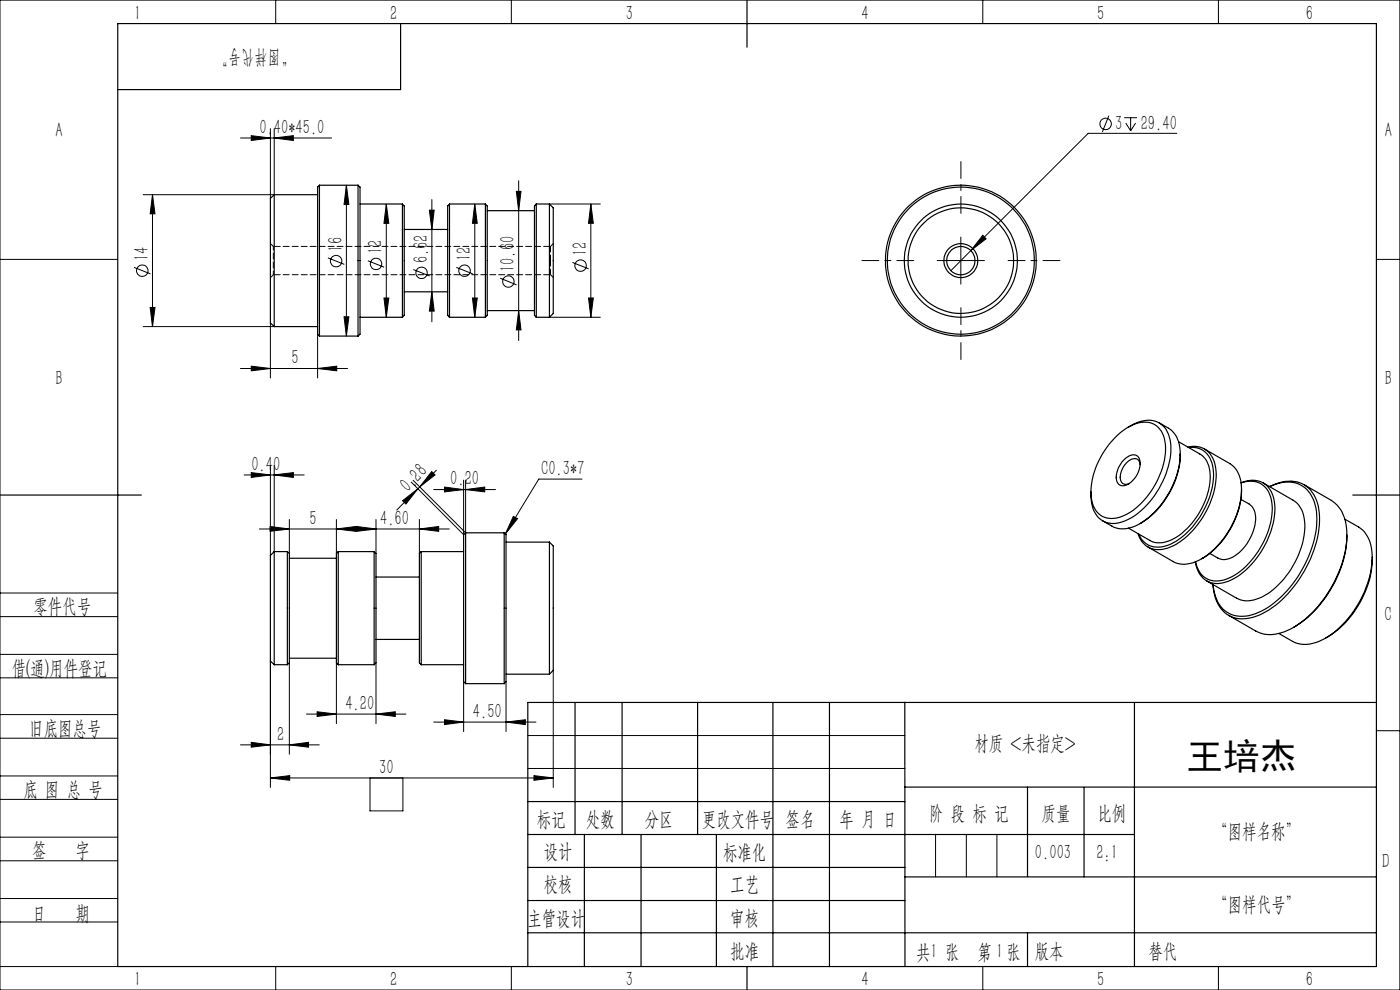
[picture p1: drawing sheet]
<svg xmlns="http://www.w3.org/2000/svg" width="297mm" height="210mm" viewBox="0 0 297 210" stroke-linecap="round" stroke-linejoin="round" font-family="sans-serif">
<g fill="none" stroke="#000" stroke-width=".21">
<path d="M0 0h297v210h-297zM58.5 0v5M108.5 0v5M208.5 0v5M258.5 0v5M51 29.3h19.3M53.3 28.8l4.1 .5-4.1 .5zM57.4 27.3v14.8M58.2 29.3l4-.5v1zM58.2 27.3v14h-27.8M73.5 39.3l.5 4.1h-1zM73.5 39.3v32"/>
<path d="M110 38.3v33.9M235.2 24.5l-1.3 3.5M238.5 25h2.7M238.8 26.1l1.1 1.7M239.9 25v2.8M240.9 26.1l-1 1.7M249.7 28.3h-18.8l-24.9 24.9M0 55h25M28.4 56.7l3.5 1.4M32.3 41.3l.6 4.1h-1zM32.3 41.3v28M69.6 54.7l3.5 1.4"/>
<path d="M78 55.3l3.5 1.4M82 43.3v24M82 43.3l.5 4.1h-1zM87.7 57.2l3.5 1.4M91.1 44.6h1l-.5 4.1zM91.6 42.3v26M96.8 56.7l3.5 1.4M100.7 43.3l.5 4.1h-1zM100.7 43.3v24M106.1 59l3.5 1.4M109.5 40.6h1l-.5 4.1zM116.6 43.3h10.8"/>
<path d="M121.4 55.7l3.5 1.3M125.3 43.3v24M125.3 43.3l.6 4.1h-1.1zM198.8 55.3h10M203.8 50.3v10M206 53.2l-4.3 4.2M208.5 49.9l.7 .8-3.2 2.5zM292 55h5M30.4 69.3h27.8M31.9 65.2h1l-.6 4.1zM51 78.2h22.7M53.3 77.7l4.1 .5-4.1 .5z"/>
<path d="M57.4 68.5v11.7M67.4 78.2l4-.5v1zM67.4 70.9v9.3M73 67.2h1l-.5 4.1zM81.5 63.2h1l-.5 4.1zM91.6 61.9l.5 4.1h-1zM100.2 63.2h1l-.5 4.1zM110 65.9l.5 4.1h-1zM116.6 67.3h10.8M124.8 63.2h1.1l-.6 4.1zM57.4 98.7v19.1M58.2 98.7v18.3"/>
<path d="M92.6 99.8l-3.9 3.9M51.8 100.7h12.7M53.3 100.3l4.1 .4-4.1 .6zM55 112.2h40.3M57.3 111.7l4.1 .5-4.1 .5zM58.2 100.7l4-.4v1zM61.4 110.2v7.2M71.4 112.2l4.1-.5v1zM71.4 110.2v7.2M75.7 111.7l4.1 .5-4.1 .5zM79.8 110.2v7.2M85.4 106.2l3.3-2.5-2.6 3.2z"/>
<path d="M88.7 103.7l-4.5 4.5M89 112.2l4.1-.5v1zM89 110.2v7.2M91.6 100l.7 .7-3.3 2.6zM92 103.8h13.1M94.3 103.3l4.1 .5-4.1 .5zM98.4 101.8v11.6l-11.2-11.1M98.8 103.8l4-.5v1zM98.8 101.8v11.2l-11.2-11.1M108.9 109.5l.9 .5-2.6 3.3zM123.5 101.6h-9.2l-7.1 11.7M0 138.8h25"/>
<path d="M0 125.8h25M0 130.8h25M0 143.8h25M0 156.6h25M0 151.6h25M51 158h16.7M53.3 157.5l4.1 .5-4.1 .5zM57.4 140.2v26.8M61.4 158l4-.5v1zM61.4 140.6v19.4M65 151.5h21.1M67.3 151l4.1 .5-4.1 .5z"/>
<path d="M71.4 140.6v12.9M79.8 151.5l4.1-.5v1zM79.8 140.6v12.9M92 153.2h21.7M94.3 152.7l4.1 .5-4.1 .5zM98.4 144.6v10.6M107.4 153.2l4-.5v1zM107.4 144.6v10.6M112 156h80M117.4 142.2v24.8M292 155h5M0 169.6h25"/>
<path d="M0 164.6h25M0 177.6h25M57.4 165l4.1-.5v1zM57.4 165h60M78.5 165v7h7v-7M112 163h80M113.3 164.5l4.1 .5-4.1 .5zM198.5 177v9M205 177v9M211.5 177v9M0 182.6h25M0 190.6h25"/>
<path d="M0 195.6h25M0 205h25M58.5 205v5M108.5 205v5M208.5 205v5M258.5 205v5"/>
<circle cx="234.5" cy="26.3" r="1.21"/>
<circle cx="30.2" cy="57.4" r="1.21"/>
<circle cx="71.3" cy="55.4" r="1.2"/>
<circle cx="79.8" cy="56" r="1.2"/>
<circle cx="89.4" cy="57.9" r="1.22"/>
<circle cx="98.5" cy="57.4" r="1.21"/>
<circle cx="107.8" cy="59.7" r="1.21"/>
<circle cx="123.2" cy="56.3" r="1.21"/>
</g>
<path d="M193.9 55.3h-11M203.9 45.3v-11M213.9 55.3h11M203.9 65.3v11" fill="none" stroke="#000" stroke-width=".21" stroke-dasharray="30.5 1.3 1.3 1.3" stroke-dashoffset="26.9"/>
<g fill="none" stroke="#000" stroke-width=".25">
<path d="M25 5h267v200h-267zM85 5v14h-60M158.5 0v10M67.8 39.3v32M67.8 39.3l-.4 .4v31.2l.4 .4M67.8 39.3h8.2M76 39.3v32M76 39.3l.4 .4v31.2l-.4 .4M58.2 41.3v28M58.2 41.3l-.8 .8v26.4l.8 .8M58.2 41.3h9.2M76.4 43.3h9"/>
<path d="M85.4 43.3v24M85.4 43.3l.4 .4v23.2l-.4 .4M85.8 48.7h9.2M95.4 43.3l-.4 .4v23.2l.4 .4M95.4 43.3v24M95.4 43.3h7.6M103 43.3v24M103 43.3l.4 .4v23.2l-.4 .4M103.4 44.7h10M113.8 43.3l-.4 .4v23.2l.4 .4M113.8 43.3v24M113.8 43.3h2.8"/>
<path d="M116.6 43.3v24M116.6 43.3l.8 .8v22.4l-.8 .8M58.2 69.3h9.2M67.8 71.3h8.2M76.4 67.3h9M85.8 61.9h9.2M95.4 67.3h7.6M103.4 65.9h10M113.8 67.3h2.8M236.4 93a9.1 9.1 0 0 1 7.2-3.4 4.7 4.7 0 0 1 3.6 4.6 17 17 0 0 1-8.6 15.1 4.7 4.7 0 0 1-6.2-1 9.5 9.5 0 0 1-.4-7.6 19.2 19.2 0 0 1 4.4-7.7zM238.7 97.3a2.13 2.13 0 0 1 2.7-.5 3.9 3.9 0 0 1-.8 4.8 2.76 2.76 0 0 1-3 1.3 2.68 2.68 0 0 1-.5-3.3l.7-1.3zM239.4 90.6a6.4 6.4 0 0 1 6.5-.9 6.4 6.4 0 0 1 2.5 6.2 18.9 18.9 0 0 1-8.5 14 6.1 6.1 0 0 1-6 .6 5.9 5.9 0 0 1-2.5-5.5v-.7"/>
<path d="M241.9 98.6a1.23 1.23 0 0 0-.7-1.3 1.23 1.23 0 0 0-1.4 .3 4.2 4.2 0 0 0-2 4.6 1.27 1.27 0 0 0 1.8 .4M245.9 89.7a7.5 7.5 0 0 1 3.1 2.1 6.6 6.6 0 0 1 1.4 4.5M250 93.7l4.5 2.6a5.6 5.6 0 0 1 2.2 5.5 16.2 16.2 0 0 1-8.3 12.8 4.9 4.9 0 0 1-4.5 0l-4.5-2.6M250.4 96.3a18.5 18.5 0 0 1-9.1 15.1 5.7 5.7 0 0 1-5.4 .2l-2-1.1M250.4 96.3a18 18 0 0 1-8.5 14.7M252 94.9a4.6 4.6 0 0 1 5.9 4.5 18.2 18.2 0 0 1-7.8 15.7 7 7 0 0 1-6.1 1.2 4.7 4.7 0 0 1-2.6-3.1M252.2 94.9a4.4 4.4 0 0 1 5 3.9 15.9 15.9 0 0 1-3.2 11.6 12.3 12.3 0 0 1-8 5.7 4.2 4.2 0 0 1-4.4-2.8M255.5 95.2l5.4 3.1a6 6 0 0 1 2.5 5.5M0 105h30M58.2 117v24M58.2 117l-.8 .8v22.4l.8 .8M58.2 117h2.8"/>
<path d="M61 117a1.51 1.51 0 0 1 .4 1.7v21.9l-.4 .4M61 117v24M61.4 118.4h10M71.8 117v24M71.8 117a1.6 1.6 0 0 0-.4 1.7v21.9l.4 .4M71.8 117h7.6M79.4 117a1.6 1.6 0 0 1 .4 1.7v21.9l-.4 .4M79.4 117v24M89.4 117v24M89.4 117a1.6 1.6 0 0 0-.4 1.7v21.9l.4 .4M89.4 117h9M98.8 113v32"/>
<path d="M98.8 113l-.4 .4v29.7a1.83 1.83 0 0 0 .4 1.9M98.8 113h8.2M107 113v32M107 113l.4 .4v29.7a1.94 1.94 0 0 1-.4 1.9M107.4 115h9.2M116.6 115v28M116.6 115l.8 .8v26.4l-.8 .8M253.6 119.2a4.5 4.5 0 0 0 6.6 3.6 16.7 16.7 0 0 0 8.7-9.6 11.5 11.5 0 0 0 .2-8.9 4.6 4.6 0 0 0-5.8-1.9 4.7 4.7 0 0 1 7 3.6 15.7 15.7 0 0 1-2.8 11 14.6 14.6 0 0 1-7.9 6.6 4.6 4.6 0 0 1-5.9-3.9l-.1-.5M263.2 105.9l1.8 1a4 4 0 0 1 1.2 4.4 9.8 9.8 0 0 1-5.5 7.2l-.9 .2-.8-.1-2.4-1.2M263.4 103.8a18.5 18.5 0 0 1-9.1 15.1 5.7 5.7 0 0 1-5.4 .2l-5.4-3.1M263.4 103.8a18 18 0 0 1-8.5 14.7M268 102.4l6.3 3.7a5.9 5.9 0 0 1 2.5 5.5 18.7 18.7 0 0 1-9.1 15 5.7 5.7 0 0 1-5.4 .3l-6.3-3.7"/>
<path d="M269.3 103.2a7.8 7.8 0 0 1 7.4-.4 7.9 7.9 0 0 1 3.2 6.9 25 25 0 0 1-8 17.6 12.9 12.9 0 0 1-8.8 4 6.3 6.3 0 0 1-5.6-5.8l-.2-1.5M269.3 103.2a7.1 7.1 0 0 1 7.5 .3 8.6 8.6 0 0 1 2.5 7.4 24.6 24.6 0 0 1-11 18.3 7.9 7.9 0 0 1-7.5 .9 7 7 0 0 1-3.4-6.1M276.6 102.8l5.8 3.3a7.6 7.6 0 0 1 3.3 6.6v.8M285.3 110.1l2.9 1.7a7.2 7.2 0 0 1 2.9 6.4M285.7 113.5a25.2 25.2 0 0 1-7 16.1 14.5 14.5 0 0 1-8.9 5l-1.8-.1-1.1-.4-6.3-3.6M285.7 113.5a24.1 24.1 0 0 1-11.3 19.6M287 105h10M291.1 118.2a21.9 21.9 0 0 1-10 17.3 6.9 6.9 0 0 1-6.9 .6l-2.9-1.7M291.1 118.2a20.4 20.4 0 0 1-9.9 17.2M61.4 139.6h10M79.8 122.4h9.2M79.8 135.6h9.2"/>
<path d="M58.2 141h2.8M71.8 141h7.6M89.4 141h9M98.8 145h8.2M107.4 143h9.2M122 149v28M132 149v28M148 149v28M164 149v56M176 149v56M191.9 149l.1 56M240.7 149v56"/>
<path d="M292 149h-180v56M112 177h128.7M112 170h80M124 177v28M136 177v28M152 177v28M191.9 167h100.1M218 167v18.9M230 167v19M112 197.9h180M112 184h80M112 191h80"/>
<path d="M192 186h100M218 197.9v7.1M158.5 205v5"/>
<circle cx="203.8" cy="55.3" r="3"/>
<circle cx="203.8" cy="55.3" r="3.6"/>
<circle cx="203.8" cy="55.3" r="16"/>
<circle cx="203.8" cy="55.3" r="11.2"/>
<circle cx="203.8" cy="55.3" r="15.6"/>
<circle cx="203.8" cy="55.3" r="12"/>
</g>
<g fill="#000">
<path d="M108.9 109.5l.9 .5-2.6 3.3z"/>
<path d="M53.3 28.8l4.1 .5-4.1 .5zM58.2 29.3l4-.5v1zM53.3 77.7l4.1 .5-4.1 .5zM67.4 78.2l4-.5v1zM208.5 49.9l-2.5 3.3 3.2-2.5zM53.3 100.3l4.1 .4-4.1 .6zM58.2 100.7l4-.4v1zM57.3 111.7l4.1 .5-4.1 .5zM71.4 112.2l4.1-.5v1zM67.3 151l4.1 .5-4.1 .5zM79.8 151.5l4.1-.5v1zM75.7 111.7l4.1 .5-4.1 .5zM89 112.2l4.1-.5v1zM94.3 152.7l4.1 .5-4.1 .5zM107.4 153.2l4-.5v1zM113.3 164.5l4.1 .5-4.1 .5zM57.4 165l4.1-.5v1z"/>
<path d="M32.3 41.3l.6 4.1h-1zM31.9 65.2h1l-.6 4.1zM73.5 39.3l.5 4.1h-1zM73 67.2h1l-.5 4.1zM82 43.3l.5 4.1h-1zM81.5 63.2h1l-.5 4.1zM91.1 44.6h1l-.5 4.1zM91.6 61.9l.5 4.1h-1zM109.5 40.6h1l-.5 4.1zM110 65.9l.5 4.1h-1zM125.3 43.3l.6 4.1h-1.1zM124.8 63.2h1.1l-.6 4.1z"/>
<path d="M100.2 63.2h1l-.5 4.1zM100.7 43.3l.5 4.1h-1z"/>
<path d="M91.6 100l.7 .7-3.3 2.6zM85.4 106.2l3.3-2.5-2.6 3.2z"/>
<path d="M61.4 158l4-.5v1zM53.3 157.5l4.1 .5-4.1 .5zM98.8 103.8l4-.5v1zM94.3 103.3l4.1 .5-4.1 .5z"/>
</g>
<path d="M116.8 55.3v3M116.8 52.3v3" fill="none" stroke="#000" stroke-width=".21" stroke-dasharray="1.3 .6" stroke-dashoffset=".1"/>
<path d="M58 58.3v-6" fill="none" stroke="#000" stroke-width=".21" stroke-dasharray="1.3 .6" stroke-dashoffset=".5"/>
<path d="M57.4 58.9l.6-.6M58 52.3l-.6-.6M116.8 58.3l.6 .6M117.4 51.7l-.6 .6" fill="none" stroke="#000" stroke-width=".21" stroke-dasharray="1.3 .6" stroke-dashoffset=".4"/>
<path d="M58 58.3h58.8M116.8 52.3h-58.8" fill="none" stroke="#000" stroke-width=".21" stroke-dasharray="1.3 .6" stroke-dashoffset="-.2"/>
<text font-size="7.8" x="251.7" y="163.2">王培杰</text>
<g font-size="4.4">
<text x="28.5" y="4.1">1</text>
<text x="82.7" y="4.1">2</text>
<text x="132.7" y="4.1">3</text>
<text x="182.7" y="4.1">4</text>
<text x="232.7" y="4.1">5</text>
<text x="277" y="4.1">6</text>
<text x="11.7" y="29.1">A</text>
<text x="55" y="28.4">0.40*45.0</text>
<text x="236.6" y="27.6">3</text>
<text x="242" y="27.6">29.40</text>
<text x="293.8" y="29.1">A</text>
<text x="72.6" y="53.4" transform="rotate(-90 72.6 53.4)">16</text>
<text x="81.1" y="54" transform="rotate(-90 81.1 54)">12</text>
<text x="31.5" y="55.4" transform="rotate(-90 31.5 55.4)">14</text>
<text x="90.8" y="55.9" transform="rotate(-90 90.8 55.9)">6.62</text>
<text x="99.9" y="55.4" transform="rotate(-90 99.9 55.4)">12</text>
<text x="109.2" y="57.7" transform="rotate(-90 109.2 57.7)">10.60</text>
<text x="124.5" y="54.3" transform="rotate(-90 124.5 54.3)">12</text>
<text x="61.8" y="77.3">5</text>
<text x="11.7" y="81.6">B</text>
<text x="293.8" y="81.6">B</text>
<text x="53.3" y="99.9">0.40</text>
<text x="114.8" y="100.7">C0.3*7</text>
<text x="86.6" y="104.5" transform="rotate(-45 86.6 104.5)">0.28</text>
<text x="95.5" y="102.9">0.20</text>
<text x="65.6" y="111.3">5</text>
<text x="80.7" y="111.3">4.60</text>
<text x="7.1" y="130.1">零件代号</text>
<text x="293.7" y="131.6">C</text>
<text x="2.5" y="143.2">借(通)用件登记</text>
<text x="6.2" y="155.8">旧底图总号</text>
<text x="73.3" y="150.6">4.20</text>
<text x="100.3" y="152.3">4.50</text>
<text x="58.8" y="157.1">2</text>
<text x="206.7" y="159.1">材质 &lt;未指定&gt;</text>
<text x="80.5" y="164.1">30</text>
<text x="5" y="168.9">底 图 总 号</text>
<text x="197.1" y="173.8">阶 段 标 记</text>
<text x="221" y="173.8">质量</text>
<text x="232.8" y="173.8">比例</text>
<text x="113.9" y="175.2">标记</text>
<text x="124.3" y="175.2">处数</text>
<text x="136.8" y="175.2">分区</text>
<text x="148.9" y="175.2">更改文件号</text>
<text x="166.7" y="175.2">签名</text>
<text x="178.1" y="175.2">年 月 日</text>
<text x="257.4" y="177.8">“图样名称”</text>
<text x="6.8" y="181.9">签</text>
<text x="16" y="181.9">字</text>
<text x="115.3" y="182.1">设计</text>
<text x="153.4" y="182.2">标准化</text>
<text x="219.6" y="182.1">0.003</text>
<text x="232.6" y="182.1">2:1</text>
<text x="293.2" y="184.1">D</text>
<text x="115.3" y="189">校核</text>
<text x="154.9" y="189">工艺</text>
<text x="6.8" y="195.2">日</text>
<text x="16" y="195.2">期</text>
<text x="111.9" y="196.2">主管设计</text>
<text x="154.9" y="196.2">审核</text>
<text x="257.4" y="193.2">“图样代号”</text>
<text x="154.9" y="203.1">批准</text>
<text x="194.4" y="203.4">共 张</text>
<text x="197.4" y="203.1">1</text>
<text x="207.4" y="203.4">第 张</text>
<text x="211.3" y="203.1">1</text>
<text x="219.5" y="203.1">版本</text>
<text x="243.6" y="203.1">替代</text>
<text x="28.5" y="209.1">1</text>
<text x="82.7" y="209.1">2</text>
<text x="132.7" y="209.1">3</text>
<text x="182.7" y="209.1">4</text>
<text x="232.7" y="209.1">5</text>
<text x="277" y="209.1">6</text>
</g>
<text font-size="4.3" x="63" y="10.1" transform="rotate(-180 63 10.1)">“图样代号”</text>
</svg>
